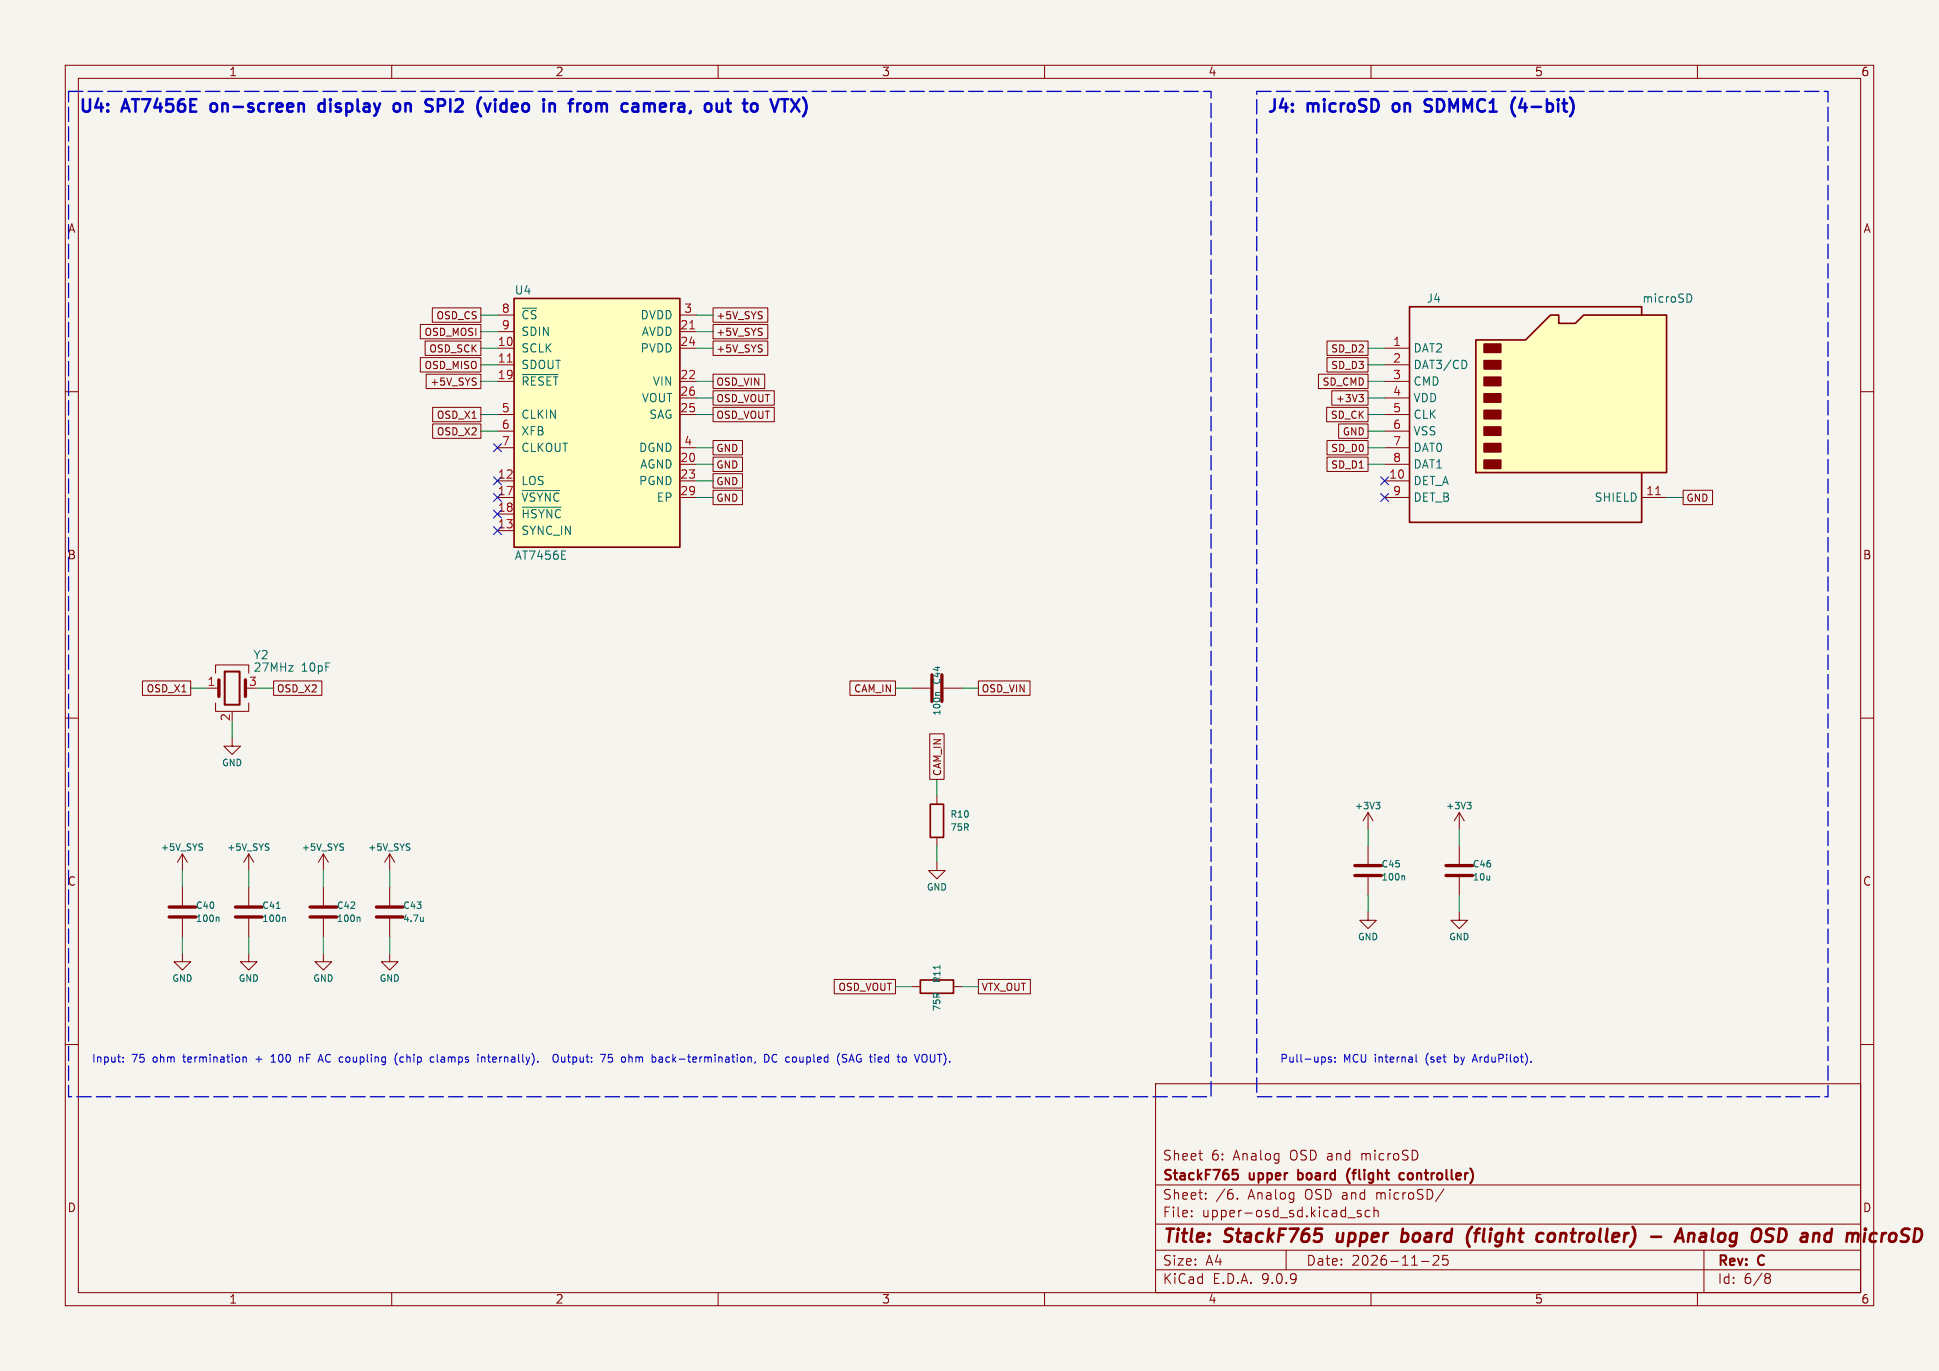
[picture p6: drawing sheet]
<svg xmlns="http://www.w3.org/2000/svg" width="297mm" height="210mm" viewBox="0 0 297 210" stroke-linecap="round" stroke-linejoin="round" font-family="sans-serif">
<path d="M0 0h297v210h-297z" fill="#f5f4ef" stroke="#f5f4ef" stroke-width=".15"/>
<g fill="none" stroke="#840000" stroke-width=".15">
<path d="M10 10h277v190h-277zM12 12h273v186h-273zM60 10v2M110 10v2M160 10v2M210 10v2M260 10v2M10 60h2M285 60h2M10 110h2M35.6 113v1.3h1.2l-1.2 1.3-1.3-1.3h1.3M285 110h2"/>
<path d="M27.9 130.8v2.6M27.9 135.9v2.8M27.9 130.8l-.7 1.3M27.9 130.8l.8 1.3M38.1 130.8l-.8 1.3M38.1 130.8l.8 1.3M38.1 130.8v2.6M49.5 130.8l-.7 1.3M49.5 130.8l.8 1.3M49.5 130.8v2.6M223.5 139.7v1.3h1.3l-1.3 1.2-1.3-1.2h1.3M27.9 146.1v1.2h1.3l-1.3 1.3-1.2-1.3h1.2"/>
<path d="M27.9 140.7v2.8M10 160h2M177 166h108v32h-108zM183.6 176.7h.6M184 177.7h.2M285 160h2M60 198v2M110 198v2M160 198v2M177 194.5h108M177 191.5h108M177 187.5h108"/>
<path d="M177 181.5h108M182.5 186.3v.1M182.5 185.5v.1M184.7 183.6v.1M184.7 182.8v.1M189.5 183.6v.1M197 191.5v3M206.5 186.5h1.1M208.5 185.5l-.4-.1-.2 .2 .1 .2 .5 .2v.3h-.6M209.8 185.5l-.4-.1-.3 .3v.4l.1 .2h.6M210 198v2M210.5 185.5a.37 .37 0 0 1 .6 .1v.8"/>
<path d="M210.5 184.9v1.5M217.7 193.2h1.2M219.5 192.4l.2-.1 .5 .1a.41 .41 0 0 1 .1 .5l-.8 .9h.9M221.2 182.1l-1.3 2M221.7 192.3h-.7v.7l.2-.1h.5l.1 .3-.1 .5-.2 .1h-.3l-.2-.1M260 198v2M261 191.5v6.5M270.6 195.1l.4 .1 .2 .2-.1 .2-.2 .1M270.6 195.7h.3M270.9 195.7l.2 .2 .1 .4-.2 .2-.4 .1"/>
</g>
<g fill="none" stroke="#840000" stroke-width=".4">
<path d="M204.9 188.9l-.1 1 .2 .3M214.8 189l.2-.1 .6 .1M214.9 188.2l-.3 2M215.5 190a.66 .66 0 0 1-.9 .1M225.5 187.9l-.3 .4M225.8 188.9h.8M226.5 188.2l-.3 .3-.2 1.7M235.8 188.9l.6 .1M236.3 190.1l-.2 .1M238 189a.59 .59 0 0 0-.9 .3v.7a.53 .53 0 0 0 .9 0M252.9 189.4h1.5M256.5 190.2l1-2 .4 2"/>
<path d="M258.7 188.9l-.2 1.3M258.8 189l.2-.1 .5 .1v.2l-.1 1M261.1 188.9l-.6 .1M261.1 189.4h-.5a.4 .4 0 0 0-.3 .4 .4 .4 0 0 0 .2 .4h.5M273.3 188.3l-.7-.1-.3 2a.9 .9 0 0 0 1.2-.5M288.9 188.9l-.4 .1"/>
</g>
<path d="M188.8 179.2h.8M188.8 179.8h.5l.3 .2v.4l-.1 .2h-.7M198.8 179.2v1.5M199 179.7l-.2 .1M206.8 179a1.72 1.72 0 0 0 0 2.3M215.1 179.8l-.5-.1-.3 .3v.4l.2 .2h.6M198.8 180.6l.2 .1" fill="none" stroke="#840000" stroke-width=".3"/>
<path d="M25.9 138.9h4.1M25.9 140.5h4.1" fill="none" stroke="#840000" stroke-width=".51"/>
<path d="M30.9 129.2l.1 .1M31 129.9v.3M41.1 129.2l.1 .1M41.1 129.9v.3M52.5 129.2l.1 .1M52.6 129.9v.3M33.3 140.5l.3 .1v.6" fill="none" stroke="#006464" stroke-width=".15"/>
<path d="M78.7 45.7h25.4v38.1h-25.4z" fill="#ffffc2"/>
<path d="M78.7 45.7h25.4v38.1h-25.4zM142.5 123.2h2v5.1h-2z" fill="none" stroke="#840000" stroke-width=".25"/>
<g fill="none" stroke="#840000" stroke-width=".15">
<path d="M76.2 48.3h2.5M76.2 50.8h2.5M76.2 53.3h2.5M76.2 55.9h2.5M76.2 58.4h2.5M104.1 48.3h2.6M104.1 50.8h2.6M104.1 53.3h2.6M104.1 58.4h2.6M76.2 63.5h2.5M76.2 66h2.5M76.2 68.6h2.5"/>
<path d="M76.2 73.7h2.5M76.2 76.2h2.5M76.2 78.7h2.5M104.1 63.5h2.6M104.1 68.6h2.6M104.1 73.7h2.6M104.1 76.2h2.6M104.1 61h2.6M104.1 71.1h2.6M76.2 81.3h2.5M31.7 105.4h1.8M33 103.1v-1.2h5.1v1.2"/>
<path d="M33 107.7v1.3h5.1v-1.3M35.6 109v.2M139.7 105.4h2.8M144.5 105.4h2.8M59.7 130.8l-.8 1.3M59.7 130.8l.8 1.3M59.7 130.8v2.6M143.5 121.9v1.3M143.5 128.3v1.2M209.5 139.7v1.3h1.3l-1.3 1.2-1.2-1.2h1.2M209.5 124.5v2.5M209.5 129.5v2.8"/>
<path d="M209.5 134.4v2.8M209.5 124.5l-.7 1.2M209.5 124.5l.8 1.2M49.5 146.1v1.2h1.3l-1.3 1.3-1.2-1.3h1.2"/>
</g>
<path d="M77.7 55.5h.7M105.7 50.4h.7" fill="none" stroke="#a90000" stroke-width=".15"/>
<path d="M80 57.4h5.5M80 75.2h5.7M80 77.7h6M86 85.7h.7M86 84.4h.7M144 106.1h-.6l-.1 .3M62.6 129.2l.2 .1M62.7 129.9v.3M210.7 122.9h.7l-.4 .4 .3 .1 .1 .3-.2 .2h-.3M214.9 134.1l.3 .2v.5" fill="none" stroke="#006464" stroke-width=".15"/>
<path d="M33.5 104.1v2.6M37.6 104.1v2.6M142.7 103.4v4M144.3 103.4v4M207.5 132.6h4.1M207.5 134.1h4.1" fill="none" stroke="#840000" stroke-width=".51"/>
<path d="M34.4 102.9h2.3v5.1h-2.3z" fill="none" stroke="#840000" stroke-width=".3"/>
<path d="M226.1 52.1h7.6l3.8-3.8h1.3v1.2h2.5l1.3-1.2h12.7v24.1h-29.2z" fill="#ffffc2"/>
<path d="M226.1 52.1h7.6l3.8-3.8h1.3v1.2h2.5l1.3-1.2h12.7v24.1h-29.2zM251.5 48.3v-1.3h-35.6v33h35.6v-7.6M141 150.1h5v2h-5z" fill="none" stroke="#840000" stroke-width=".25"/>
<g fill="#840000" stroke="#840000" stroke-width=".25">
<path d="M227.3 52.7h2.6v1.3h-2.6z"/>
<path d="M227.3 55.2h2.6v1.3h-2.6z"/>
<path d="M227.3 57.8h2.6v1.3h-2.6z"/>
<path d="M227.3 60.3h2.6v1.3h-2.6z"/>
<path d="M227.3 62.9h2.6v1.2h-2.6z"/>
<path d="M227.3 65.4h2.6v1.3h-2.6z"/>
<path d="M227.3 67.9h2.6v1.3h-2.6z"/>
<path d="M227.3 70.5h2.6v1.3h-2.6z"/>
</g>
<g fill="none" stroke="#840000" stroke-width=".15">
<path d="M64.4 49.7h9.3v2.2h-9.3zM64.4 54.8h9.3v2.2h-9.3zM65.1 52.2h8.6v2.2h-8.6zM65.3 57.3h8.4v2.2h-8.4zM66.2 47.2h7.5v2.2h-7.5zM72.8 57.9l.1 .1M72.9 58.6v.3M109.2 57.3h7.9v2.2h-7.9zM109.2 59.9h9.4v2.2h-9.4zM109.2 47.2h8.4v2.2h-8.4zM109.2 49.7h8.4v2.2h-8.4zM109.2 52.2h8.4v2.2h-8.4z"/>
<path d="M202 57.3h7.5v2.2h-7.5zM203.3 54.8h6.2v2.2h-6.2zM203.3 52.2h6.2v2.2h-6.2zM204 59.9h5.5v2.2h-5.5zM212.1 53.3h3.8M212.1 55.9h3.8M212.1 58.4h3.8M66.3 64.9h7.4v2.2h-7.4zM66.3 62.4h7.4v2.2h-7.4zM109.2 75.1h4.5v2.2h-4.5zM109.2 62.4h9.4v2.2h-9.4zM109.2 72.6h4.5v2.2h-4.5z"/>
<path d="M109.2 70h4.5v2.2h-4.5zM109.2 67.5h4.5v2.2h-4.5zM203.2 62.4h6.3v2.2h-6.3zM203.3 70h6.2v2.2h-6.2zM203.3 67.5h6.2v2.2h-6.2zM205 64.9h4.5v2.2h-4.5zM208.1 60.4h.7l-.3 .5 .3 .1v.3l-.2 .2h-.3M212.1 61h3.8M212.1 63.5h3.8M212.1 66h3.8M212.1 68.6h3.8M212.1 71.1h3.8"/>
<path d="M212.1 73.7h3.8M212.1 76.2h3.8M251.5 76.2h3.8M257.8 75.1h4.5v2.2h-4.5zM21.8 104.3h7.4v2.2h-7.4zM41.9 104.3h7.4v2.2h-7.4zM130.2 104.3h7v2.2h-7zM142.4 112.4h2.2v7h-2.2zM149.9 104.3h7.9v2.2h-7.9zM38.1 135.9v2.8M49.5 135.9v2.8M59.7 135.9v2.8"/>
<path d="M143.5 132.1v1.3h1.3l-1.3 1.2-1.3-1.2h1.3M223.5 124.5v2.5M223.5 129.5v2.8M223.5 134.4v2.8M223.5 124.5l-.7 1.2M223.5 124.5l.8 1.2M38.1 146.1v1.2h1.3l-1.3 1.3-1.3-1.3h1.3M38.1 140.7v2.8M49.5 140.7v2.8M59.7 146.1v1.2h1.3l-1.3 1.3-1.3-1.3h1.3M59.7 140.7v2.8M127.8 150h9.4v2.2h-9.4z"/>
<path d="M139.7 151.1h1.3M146 151.1h1.3M149.9 150h7.9v2.2h-7.9z"/>
</g>
<path d="M224.4 55.3l.3 .4-.1 .5-.2 .2M258.7 45a.68 .68 0 0 1 .4 .7 .68 .68 0 0 1-.4 .6M42.3 139.2h.6M224.7 122.9h.6l-.3 .4 .3 .1v.3l-.2 .2h-.2M43.4 140.5l.3 .1v.6M54.9 140.5l.2 .1v.6M64.8 140.5v.7M64.8 141.1l-.1 .1M144 147.9v.5" fill="none" stroke="#006464" stroke-width=".15"/>
<path d="M253.6 75.8h.7" fill="none" stroke="#a90000" stroke-width=".15"/>
<path d="M36.1 138.9h4M47.5 138.9h4.1M57.7 138.9h4M221.5 132.6h4.1M221.5 134.1h4.1M36.1 140.5h4M47.5 140.5h4.1M57.7 140.5h4" fill="none" stroke="#840000" stroke-width=".51"/>
<g fill="none" stroke="#009600" stroke-width=".15">
<path d="M73.7 48.3h2.5M73.7 50.8h2.5M73.7 53.3h2.5M73.7 55.9h2.5M73.7 58.4h2.5M106.7 48.3h2.5M106.7 50.8h2.5M106.7 53.3h2.5M106.7 58.4h2.5M209.5 53.3h2.6M209.5 55.9h2.6M209.5 58.4h2.6"/>
<path d="M73.7 63.5h2.5M73.7 66h2.5M106.7 76.2h2.5M106.7 73.7h2.5M106.7 63.5h2.5M106.7 68.6h2.5M106.7 61h2.5M106.7 71.1h2.5M209.5 63.5h2.6M209.5 66h2.6M209.5 68.6h2.6M209.5 61h2.6"/>
<path d="M209.5 71.1h2.6M255.3 76.2h2.5M29.2 105.4h2.5M35.6 110.5v2.5M39.4 105.4h2.5M137.2 105.4h2.5M143.5 119.4v2.5M147.3 105.4h2.6M27.9 133.4v2.5M38.1 133.4v2.5M49.5 133.4v2.5M59.7 133.4v2.5"/>
<path d="M143.5 129.5v2.6M209.5 127v2.5M209.5 137.2v2.5M223.5 127v2.5M223.5 137.2v2.5M27.9 143.5v2.6M38.1 143.5v2.6M49.5 143.5v2.6M59.7 143.5v2.6M137.2 151.1h2.5M147.3 151.1h2.6"/>
</g>
<g fill="none" stroke="#000084" stroke-width=".15">
<path d="M75.6 75.6l1.2 1.2M75.6 78.1l1.2 1.2M75.6 68l1.2 1.2M75.6 73.1l1.2 1.2M76.8 75.6l-1.2 1.2M76.8 78.1l-1.2 1.2M76.8 68l-1.2 1.2M76.8 73.1l-1.2 1.2M211.5 73.1l1.2 1.2M211.5 75.6l1.2 1.2M212.7 73.1l-1.2 1.2M212.7 75.6l-1.2 1.2"/>
<path d="M75.6 80.7l1.2 1.2M76.8 80.7l-1.2 1.2"/>
</g>
<g fill="none" stroke="#0000c2" stroke-width=".38">
<path d="M32.3 16l-.1 .2 .1 .7M49.7 15.9l-.5-.1-.4 .4v.5l.2 .3 .2 .1 .5-.1M60.4 16a.52 .52 0 0 1 .5-.2 .52 .52 0 0 1 .4 .4v.5a.52 .52 0 0 1-.4 .4 .52 .52 0 0 1-.5-.2M67.1 16.2h.7M67.8 15.2h-.7v1.9M75.1 15.8l-.4 1.3M75.9 15.2v.2M75.9 15.8v1.3M75.9 15.2l-.1 .1 .1 .1M75.9 15.2v.1v.1M87.1 15.8h.7M91.3 15.8v1.3"/>
<path d="M91.9 15.8h-.3l-.3 .2M99.2 15.8l.3 .3M99.5 16.1l.2-.3 .5 .1 .1 1.2M99.5 16.1v1M113.8 15.8h.7M114 15.2v1.6l.1 .2M119.6 15.2h1.1M120.2 15.2v1.9M213.4 16l-.1 .2 .1 .7M218.2 17l.3 .1 .6-.1M218.2 15.7a.7 .7 0 0 0 .7 .5l.2 .1M219.3 15.3l-.7-.1-.4 .4"/>
<path d="M231.8 17.5l.3 .3M232.1 14.9l-.3 .4M233.2 15.1l-.5 1.4h1.2"/>
</g>
<g fill="none" stroke="#0000c2" stroke-width=".15">
<path d="M18.9 162.6v.1M18.9 162v.1M37.2 162l.2-.1 .3 .1v.7M37.2 161.9v.8M41.5 162.7h.7M41.5 161.8l.4-.3v1.2M45.9 162l.3-.1 .2 .2M45.9 161.9v.8M48.8 162.4h.6M49.1 161.5l.4 1.2M60.9 161.3a1.36 1.36 0 0 0 0 1.8M61.7 161.9h-.2l-.3 .2 .1 .5 .4 .1"/>
<path d="M66.1 161.9l.4 .1M66.5 162.6l-.4 .1M67 161.5v1l.1 .2M73.8 162l.1-.1 .3 .1 .1 .7M73.8 161.9v.8M74.7 161.9h.4M84.8 161.7a.4 .4 0 0 1 .4-.2 .4 .4 0 0 1 .3 .4v.4a.4 .4 0 0 1-.4 .4 .4 .4 0 0 1-.4-.4zM86 161.9l.1 .7 .3 .1 .1-.1M86.5 161.9v.8M93.8 161.5h-.6v.6l.1-.1h.4l.1 .2v.4l-.2 .1-.4-.1M97.4 161.9v.8M97.7 161.9l-.3 .1"/>
<path d="M102.6 162l-.4-.1-.2 .2 .1 .5h.5M117.1 161.5a.6 .6 0 0 1 .7 .6 .6 .6 0 0 1-.7 .6zM119 161.6a.48 .48 0 0 0-.6 0 .48 .48 0 0 0-.1 .6 .45 .45 0 0 0 .2 .4 .45 .45 0 0 0 .5 0M130 162.7l.4-1.2 .4 1.2M130.2 162.4h.5M131.7 161.5a.6 .6 0 0 0-.5 .6 .6 .6 0 0 0 .5 .6M140.9 161.5l-.4 1.2M141.3 161.7v.8M143.6 161.5h.7M143.9 161.5v1.2M202.8 161.9l.2 .2v.4l-.2 .2M203.9 162l-.3-.1-.1 .2v.1l.4 .2v.2h-.4"/>
<path d="M204.5 162.6v.1M204.5 162v.1M216.9 161.5v1l.2 .2M222.8 161.5v1.2M222.8 162.6l.1 .1M222.9 161.9l-.1 .1M225.6 162.4h.6M225.9 161.5l-.4 1.2M234.5 162.6v.1"/>
</g>
<path d="M10.5 14h175v154h-175zM192.5 14h87.5v154h-87.5z" fill="none" stroke="#0000c2" stroke-width=".2" stroke-dasharray="2.2 .8"/>
<g font-size="2.8" fill="#840000">
<text x="178" y="190.9">Title:</text>
<text x="187.7" y="190.9">StackF765</text>
<text x="205.6" y="190.9">upper</text>
<text x="216.3" y="190.9">board</text>
<text x="227.1" y="190.9">(flight</text>
<text x="238.7" y="190.9">controller)</text>
<text x="256.9" y="190.9">-</text>
<text x="261.7" y="190.9">Analog</text>
<text x="274" y="190.9">OSD</text>
<text x="282.3" y="190.9">and</text>
<text x="290.1" y="190.9">microS</text>
</g>
<g font-size="2.6" fill="#0000c2">
<text x="12" y="17.4">U4:</text>
<text x="18.9" y="17.4">AT7456E</text>
<text x="33.2" y="17.4">on-screen</text>
<text x="50.5" y="17.4">display</text>
<text x="62.7" y="17.4">on</text>
<text x="68.4" y="17.4">SPI2</text>
<text x="77" y="17.4">(video</text>
<text x="87.9" y="17.4">in</text>
<text x="92.7" y="17.4">from</text>
<text x="101.4" y="17.4">camera,</text>
<text x="115" y="17.4">out</text>
<text x="121.7" y="17.4">to</text>
<text x="194" y="17.4">J4:</text>
<text x="200.4" y="17.4">microSD</text>
<text x="214.2" y="17.4">on</text>
<text x="219.9" y="17.4">SDMMC1</text>
<text x="233.9" y="17.4">(4-bit)</text>
</g>
<g font-size="2.1" fill="#840000">
<text x="178" y="178">Sheet</text>
<text x="185.5" y="178">6:</text>
<text x="189" y="178">Analog</text>
<text x="197.8" y="178">OSD and</text>
<text x="208.9" y="178">microSD</text>
<text x="178" y="184">Sheet:</text>
<text x="178" y="181.2">StackF765</text>
<text x="186.2" y="184">/6.</text>
<text x="191.2" y="184">Analog</text>
<text x="191.5" y="181.2">upper</text>
<text x="199.5" y="181.2">board</text>
<text x="200" y="184">OSD and</text>
<text x="207.6" y="181.2">(flight</text>
<text x="211.2" y="184">microSD/</text>
<text x="216.3" y="181.2">controller)</text>
<text x="178" y="186.7">File:</text>
<text x="184.1" y="186.7">upper-osd_sd.kicad_sch</text>
<text x="178" y="196.9">KiCad</text>
<text x="178" y="194.1">Size:</text>
<text x="184.7" y="194.1">A4</text>
<text x="185.7" y="196.9">E.D.A.</text>
<text x="193.3" y="196.9">9.0.9</text>
<text x="200" y="194.1">Date:</text>
<text x="207" y="194.1">2026-11-25</text>
<text x="263" y="194.3">Rev:</text>
<text x="263" y="196.9">Id:</text>
<text x="267.1" y="196.9">6/8</text>
<text x="269.4" y="194.3">C</text>
</g>
<g font-size="1.8" fill="#840000">
<text x="35" y="11.9">1</text>
<text x="85" y="11.9">2</text>
<text x="135" y="11.9">3</text>
<text x="185" y="11.9">4</text>
<text x="235" y="11.9">5</text>
<text x="285" y="11.9">6</text>
<text x="10.3" y="35.9">A</text>
<text x="285.3" y="35.9">A</text>
<text x="10.3" y="85.9">B</text>
<text x="285.3" y="85.9">B</text>
<text x="10.3" y="135.9">C</text>
<text x="285.3" y="135.9">C</text>
<text x="10.3" y="185.9">D</text>
<text x="285.3" y="185.9">D</text>
<text x="35" y="199.9">1</text>
<text x="85" y="199.9">2</text>
<text x="135" y="199.9">3</text>
<text x="185" y="199.9">4</text>
<text x="235" y="199.9">5</text>
<text x="285" y="199.9">6</text>
</g>
<g font-size="1.8" fill="#006464">
<text x="78.7" y="45.3">U4</text>
<text x="218.4" y="46.6">J4</text>
<text x="251.5" y="46.6">microSD</text>
<text x="79.8" y="49.1">~{CS}</text>
<text x="79.8" y="51.7">SDIN</text>
<text x="98" y="49.1">DVDD</text>
<text x="98.2" y="51.7">AVDD</text>
<text x="79.8" y="54.2">SCLK</text>
<text x="79.8" y="56.7">SDOUT</text>
<text x="79.8" y="59.3">~{RESET}</text>
<text x="98" y="54.2">PVDD</text>
<text x="99.9" y="59.3">VIN</text>
<text x="216.4" y="54.2">DAT2</text>
<text x="216.4" y="56.7">DAT3/CD</text>
<text x="216.4" y="59.3">CMD</text>
<text x="79.8" y="64.4">CLKIN</text>
<text x="98.2" y="61.8">VOUT</text>
<text x="99.4" y="64.4">SAG</text>
<text x="216.4" y="61.8">VDD</text>
<text x="216.4" y="64.4">CLK</text>
<text x="79.8" y="66.9">XFB</text>
<text x="79.8" y="69.4">CLKOUT</text>
<text x="97.8" y="69.4">DGND</text>
<text x="98" y="72">AGND</text>
<text x="216.4" y="66.9">VSS</text>
<text x="216.4" y="69.4">DAT0</text>
<text x="216.4" y="72">DAT1</text>
<text x="79.8" y="74.5">LOS</text>
<text x="79.8" y="77.1">~{VSYNC}</text>
<text x="97.8" y="74.5">PGND</text>
<text x="100.5" y="77.1">EP</text>
<text x="216.4" y="74.5">DET_A</text>
<text x="216.4" y="77.1">DET_B</text>
<text x="244.2" y="77.1">SHIELD</text>
<text x="79.8" y="79.6">~{HSYNC}</text>
<text x="79.8" y="82.1">SYNC_IN</text>
<text x="78.7" y="86">AT7456E</text>
<text x="38.7" y="101.2">Y2</text>
<text x="38.7" y="103.1">27MHz</text>
<text x="46.1" y="103.1">10pF</text>
</g>
<g font-size="1.8" fill="#a90000">
<text x="76.2" y="53.1">10</text>
<text x="76.8" y="48">8</text>
<text x="76.8" y="50.5">9</text>
<text x="104.1" y="50.5">21</text>
<text x="104.1" y="53.1">24</text>
<text x="104.7" y="48">3</text>
<text x="213.3" y="53.1">1</text>
<text x="76.2" y="55.6">11</text>
<text x="76.2" y="58.2">19</text>
<text x="104.1" y="58.2">22</text>
<text x="213.3" y="55.6">2</text>
<text x="213.3" y="58.2">3</text>
<text x="76.8" y="63.2">5</text>
<text x="76.8" y="65.8">6</text>
<text x="104.1" y="60.7">26</text>
<text x="104.1" y="63.2">25</text>
<text x="213.3" y="60.7">4</text>
<text x="213.3" y="63.2">5</text>
<text x="213.3" y="65.8">6</text>
<text x="76.8" y="68.3">7</text>
<text x="104.1" y="70.9">20</text>
<text x="104.7" y="68.3">4</text>
<text x="213.3" y="68.3">7</text>
<text x="213.3" y="70.9">8</text>
<text x="76.2" y="73.4">12</text>
<text x="76.2" y="75.9">17</text>
<text x="104.1" y="73.4">23</text>
<text x="104.1" y="75.9">29</text>
<text x="212.7" y="73.4">10</text>
<text x="213.3" y="75.9">9</text>
<text x="252.1" y="75.9">11</text>
<text x="76.2" y="78.5">18</text>
<text x="76.2" y="81">13</text>
<text x="31.7" y="105.2">1</text>
<text x="38" y="105.2">3</text>
<text x="35.3" y="110.6" transform="rotate(-90 35.3 110.6)">2</text>
</g>
<g font-size="1.7" fill="#0000c2">
<text x="14" y="162.9">Input:</text>
<text x="20.2" y="162.9">75</text>
<text x="23.6" y="162.9">ohm</text>
<text x="28.4" y="162.9">termination</text>
<text x="39.7" y="162.9">+</text>
<text x="42.3" y="162.9">100</text>
<text x="46.8" y="162.9">nF</text>
<text x="50" y="162.9">AC coupling</text>
<text x="62.1" y="162.9">(chip</text>
<text x="67.8" y="162.9">clamps</text>
<text x="75.2" y="162.9">internally).</text>
<text x="87.2" y="162.9">Output:</text>
<text x="94.8" y="162.9">75</text>
<text x="98.2" y="162.9">ohm</text>
<text x="103" y="162.9">back-termination,</text>
<text x="120.5" y="162.9">DC coupled</text>
<text x="132.1" y="162.9">(SAG</text>
<text x="137.3" y="162.9">tied</text>
<text x="141.8" y="162.9">to</text>
<text x="144.7" y="162.9">VOUT).</text>
<text x="196" y="162.9">Pull-ups:</text>
<text x="205.8" y="162.9">MCU internal</text>
<text x="218.7" y="162.9">(set</text>
<text x="223.3" y="162.9">by</text>
<text x="226.4" y="162.9">ArduPilot).</text>
</g>
<g font-size="1.5" fill="#840000">
<text x="64.9" y="51.7">OSD_MOSI</text>
<text x="66.7" y="49.1">OSD_CS</text>
<text x="109.6" y="49.1">+5V_SYS</text>
<text x="109.6" y="51.7">+5V_SYS</text>
<text x="64.9" y="56.7">OSD_MISO</text>
<text x="65.6" y="54.2">OSD_SCK</text>
<text x="65.8" y="59.3">+5V_SYS</text>
<text x="109.6" y="59.3">OSD_VIN</text>
<text x="109.6" y="54.2">+5V_SYS</text>
<text x="202.5" y="59.3">SD_CMD</text>
<text x="203.8" y="56.7">SD_D3</text>
<text x="203.8" y="54.2">SD_D2</text>
<text x="66.8" y="64.4">OSD_X1</text>
<text x="109.6" y="61.8">OSD_VOUT</text>
<text x="109.6" y="64.4">OSD_VOUT</text>
<text x="203.7" y="64.4">SD_CK</text>
<text x="204.5" y="61.8">+3V3</text>
<text x="66.8" y="66.9">OSD_X2</text>
<text x="109.6" y="72">GND</text>
<text x="109.6" y="69.4">GND</text>
<text x="203.8" y="72">SD_D1</text>
<text x="203.8" y="69.4">SD_D0</text>
<text x="205.5" y="66.9">GND</text>
<text x="109.6" y="77.1">GND</text>
<text x="109.6" y="74.5">GND</text>
<text x="258.2" y="77.1">GND</text>
<text x="22.3" y="106.3">OSD_X1</text>
<text x="42.3" y="106.3">OSD_X2</text>
<text x="130.7" y="106.3">CAM_IN</text>
<text x="150.3" y="106.3">OSD_VIN</text>
<text x="144.4" y="119" transform="rotate(-90 144.4 119)">CAM_IN</text>
<text x="128.3" y="152">OSD_VOUT</text>
<text x="150.3" y="152">VTX_OUT</text>
</g>
<g font-size="1.4" fill="#006464">
<text x="144.2" y="105" transform="rotate(-90 144.2 105)">C44</text>
<text x="144.2" y="109.7" transform="rotate(-90 144.2 109.7)">100n</text>
<text x="33.9" y="117.6">GND</text>
<text x="145.5" y="125.5">R10</text>
<text x="207.4" y="124.2">+3V3</text>
<text x="221.4" y="124.2">+3V3</text>
<text x="24.5" y="130.5">+5V_SYS</text>
<text x="34.7" y="130.5">+5V_SYS</text>
<text x="46.1" y="130.5">+5V_SYS</text>
<text x="56.3" y="130.5">+5V_SYS</text>
<text x="145.5" y="127.5">75R</text>
<text x="141.9" y="136.6">GND</text>
<text x="211.5" y="133.1">C45</text>
<text x="211.5" y="135.1">100n</text>
<text x="225.5" y="133.1">C46</text>
<text x="225.5" y="135.1">10u</text>
<text x="29.9" y="139.4">C40</text>
<text x="29.9" y="141.4">100n</text>
<text x="40.1" y="139.4">C41</text>
<text x="40.1" y="141.4">100n</text>
<text x="51.5" y="139.4">C42</text>
<text x="51.5" y="141.4">100n</text>
<text x="61.6" y="139.4">C43</text>
<text x="61.6" y="141.4">4.7u</text>
<text x="207.9" y="144.2">GND</text>
<text x="221.9" y="144.2">GND</text>
<text x="26.3" y="150.6">GND</text>
<text x="36.4" y="150.6">GND</text>
<text x="47.9" y="150.6">GND</text>
<text x="58" y="150.6">GND</text>
<text x="144.2" y="155" transform="rotate(-90 144.2 155)">75R</text>
<text x="144.2" y="150.7" transform="rotate(-90 144.2 150.7)">R11</text>
</g>
</svg>
